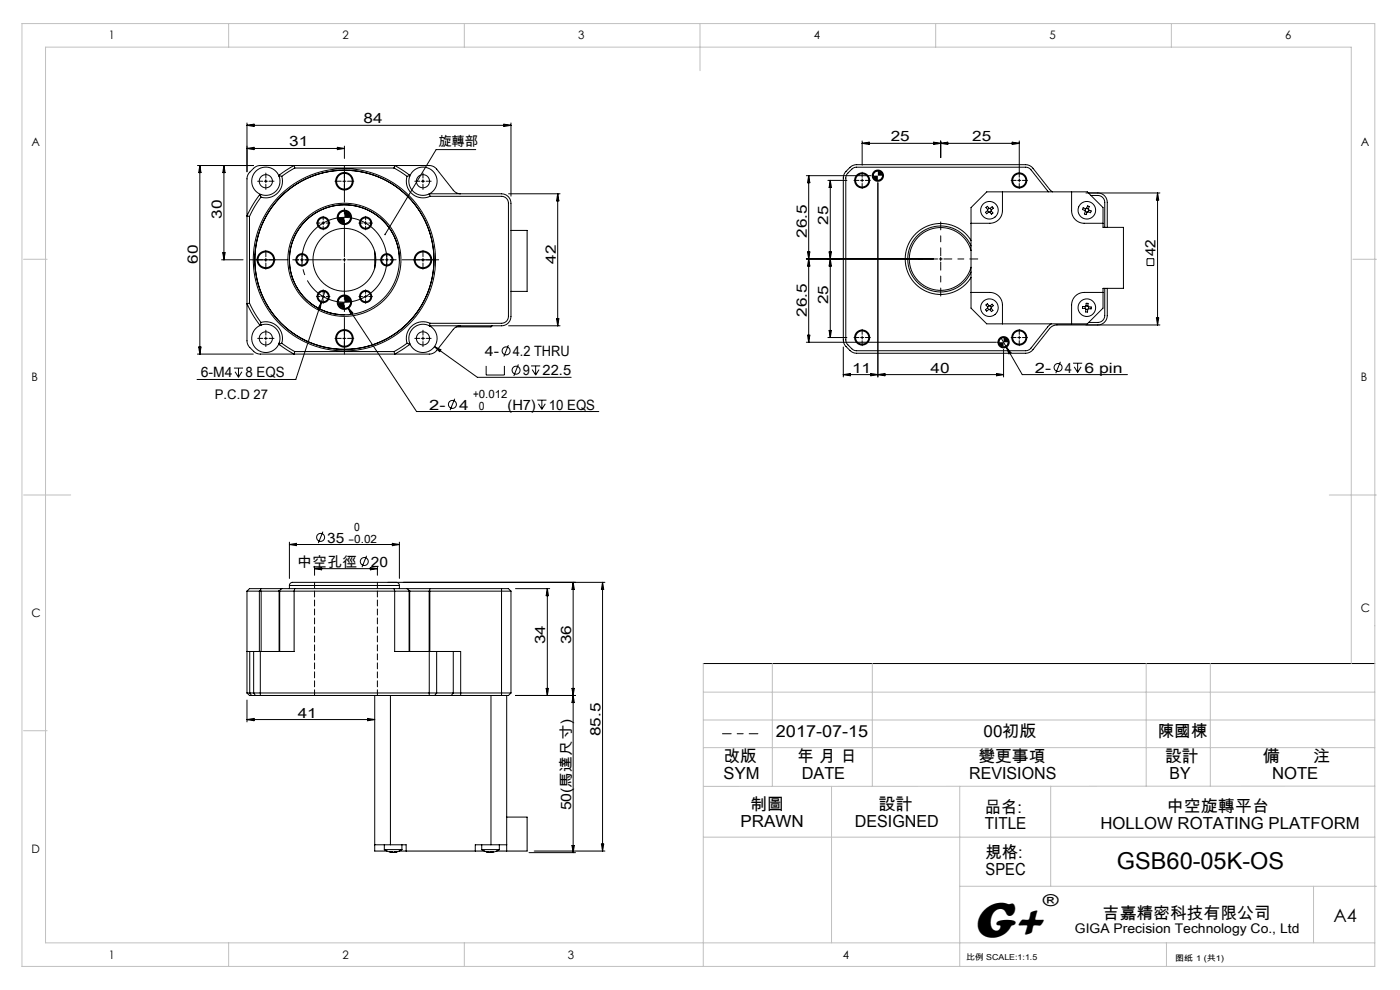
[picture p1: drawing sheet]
<svg xmlns="http://www.w3.org/2000/svg" width="297mm" height="210mm" viewBox="0 0 297 210" stroke-linecap="round" stroke-linejoin="round" font-family="sans-serif">
<g fill="none" stroke="#000" stroke-width=".21">
<path d="M41.9 35.1h11.8M42.4 35.1v40M42.4 35.1l.2 1.5h-.5zM47.5 35.1l.3 1.5h-.5zM47.5 35.1v20M52.4 31.5h20.7M52.4 31.5l1.5-.3v.5zM52.4 26.1v10.3M52.4 26.6l1.5-.3v.5zM52.4 26.6h56M56.1 38.4h.6M56.4 38.1v.7"/>
<path d="M59.2 37.2v.2M59.2 37.2l.6 .2M59.2 37.4a3 3 0 0 1-.7 3.2 3 3 0 0 1-3.1 .7M59.2 37.4a3 3 0 0 0-4.9-1.1 3 3 0 0 0 1.1 5M59.8 37.4a3.5 3.5 0 0 1-4.4 4.4M62.5 35.6l-2.7 1.8M62.5 35.6l-.1-.5-2 1.2-1.2 .9M62.5 35.6h21.1M71.6 31.2l1.5 .3-1.5 .2zM72.7 38.4h.7M73.1 31v2.6M73.1 38.1v.7"/>
<path d="M83.6 35.6l2.8 1.8M83.6 35.6l.1-.5 2 1.2 1.2 .9M86.4 37.4a3.5 3.5 0 0 0 1 3.7 3.5 3.5 0 0 0 3.8 .5M86.9 37.4a3 3 0 0 0 .8 3.3 3 3 0 0 0 3.3 .4M86.9 37.4a3 3 0 0 1 4.8-1.2 3 3 0 0 1-.7 4.9M86.9 37.2v.2M86.9 37.2l-.5 .2M89.4 38.4h.7M89.7 38.1v.7M100.9 31.7h-8.4l-10.8 18M106.9 26.3l1.5 .3-1.5 .2zM108.4 26.1v15.5"/>
<path d="M171.1 37.3h13.6M171.6 37.3v35.3M171.6 37.3l.2 1.5h-.5zM175.6 38.3h4.1M176.1 38.3v33.3M176.1 38.3l.3 1.5h-.5zM182.6 38.3h.6M182.9 29.9v5.1M182.9 37.9v.7M182.9 30.4h33.3M182.9 30.4l1.5-.2v.5zM186.2 38.8v41.2"/>
<path d="M186.2 36.3l-.7 .3-.3 .7M187.2 37.3l-.3 .7-.7 .3M198.1 30.2l3 .5v-.5l-3 .5zM199.6 29.9v3.5M214.7 30.2l1.5 .2-1.5 .3zM215.9 38.3h.7M216.2 29.9v6.9M216.2 37.9v.7M47 55.1h4.6M47.3 53.6h.5l-.3 1.5zM52.9 45.9v18.4M55.2 41.3h.2"/>
<path d="M55.2 41.3l-1.3 1.7-1.5 2.8 .5 .1M55.2 41.3l.2 .5M55.4 41.8l-1.4 2-1.1 2.1M56.1 55.1h.6M56.4 54.8v.6M63.7 55.1h.7M64.1 54.8v.6M68.2 47.3h.7M68.6 47v.6M72.7 55.1h.7M73.1 44.8a1.33 1.33 0 0 0-1.4 1.3M73.1 54.8v.6"/>
<path d="M74.4 46.1a1.33 1.33 0 0 1-1.3 1.3M77.2 47.3h.7M77.6 47v.6M79.5 53.4v3.5M81.7 55.1h.7M82.1 54.8v.6M84.7 55.1a11.7 11.7 0 0 0-11.6-11.7 11.7 11.7 0 0 0-11.7 11.7 11.7 11.7 0 0 0 11.7 11.7M89.4 55.1h.7M89.7 54.8v.6M91.1 41.1h15.3a2 2 0 0 1 2 2v24a2 2 0 0 1-2 2h-15.3M91.1 41.1h-.1M91.1 41.1l.1 .5"/>
<path d="M91.2 41.6h15.2a1.47 1.47 0 0 1 1.5 1.5v24a1.47 1.47 0 0 1-1.5 1.5h-15.2M97.7 41.1a2 2 0 0 1-1.5-.8l-3.6-4.4a2 2 0 0 0-1.5-.8h-36.1l-.9 .3-1.1 1.1-.5 .7-.1 .7v34.4l.3 1.1 1.1 1.1 .7 .5 .7 .1h35.9a2 2 0 0 0 1.5-.8l3.6-4.4a2 2 0 0 1 1.5-.8M107.9 41.1h10.9M108.4 48.9h3.4v12.9h-3.4M118.3 41.1v28M118.3 41.1l.3 1.5h-.5zM171.1 54.9h27M171.3 53.4h.5l-.5 3h.5zM175.9 53.4l.5 3h-.5l.5-3zM199.2 54.9h.7M199.6 54.6v.7M206 53.2a6.7 6.7 0 0 0-10.3-3.7 6.7 6.7 0 0 0 0 10.9 6.7 6.7 0 0 0 10.3-3.7"/>
<path d="M206 51a7.5 7.5 0 0 0-11.3-1.8 7.5 7.5 0 0 0 0 11.5 7.5 7.5 0 0 0 11.3-1.8M206 52.2a7 7 0 0 0-10.7-2.8 7 7 0 0 0 0 11.1 7 7 0 0 0 10.7-2.8M209.3 40.7h21.4l3.3 3.3v4.2h4.3v13h-4.3v4.2l-3.3 3.3h-21.4l-3.3-3.3v-21.4zM209.5 44.4v.2a.37 .37 0 0 0-.3 .3 .37 .37 0 0 0 .1 .4h.1a.5 .5 0 0 1 .5-.3 .5 .5 0 0 1 .4 .4l.2-.1a.16 .16 0 0 0 .1-.2 .16 .16 0 0 0-.1-.1l-.2-.2M209.5 44.7l.3 .3M209.8 44.2v-.1a.27 .27 0 0 0-.3-.3 .27 .27 0 0 0-.3 .3 .27 .27 0 0 0 .2 .3h.1M209.8 44.2a.48 .48 0 0 0 .7-.3 .39 .39 0 0 1 .1 .4 .39 .39 0 0 1-.3 .3v.2M209.8 44.2l-.3 .3M210 44.2l.3 .3M210.3 44.7l-.3 .3M212.7 40.7v4a2.67 2.67 0 0 1-2.7 2.7h-4M222.4 40.7l-3.8-4.8-.9-.4h-36l-.8 .2-1.2 1.2-.3 .9v34.4l.5 .9 1 1.1 .7 .2h36.1l.9-.4 3.6-4.6 .8-.7"/>
<path d="M223.3 40.7l-.6-.5-3.6-4.5a2 2 0 0 0-1.5-.8h-36.1l-.9 .4-1.1 1-.4 .7-.2 .8v34.3l.3 1.1 1.1 1.1 .7 .5 .7 .1h35.9a2 2 0 0 0 1.5-.7l3.6-4.5a2 2 0 0 1 1.5-.8h21.9M227.3 40.7v4a2.67 2.67 0 0 0 2.7 2.7h4M229.8 44.1h.1a.48 .48 0 0 0 .6 .1 .48 .48 0 0 0 .2-.5h.1a.39 .39 0 0 1 .3 .3 .39 .39 0 0 1-.2 .4v.1a.38 .38 0 0 1 .4 .2 .38 .38 0 0 1 .1 .4h-.2a.45 .45 0 0 0-.5-.1 .45 .45 0 0 0-.3 .5 .28 .28 0 0 1-.4-.2 .28 .28 0 0 1 .2-.3 .45 .45 0 0 0-.6-.6zM230.2 44.9l.4 .1M230.3 44.3l-.1 .4M230.4 40.9h15.7M230.5 44.2l.4 .1M231 44.5l-.2 .4M231.4 41.5h1.5a1.47 1.47 0 0 1 1.5 1.4v5.3M232.9 40.9a2 2 0 0 1 2 2v5.3M243.3 54.9h1.5v1.4h-1.5zM245.6 40.9v28"/>
<path d="M245.6 40.9l.2 1.5h-.5zM41.9 75.1h11.8M42.1 73.6h.5l-.2 1.5zM49.6 78.1h2M49.9 78.9l.7 1.1M50.6 78.1v1.9M51.3 78.9l-.7 1.1M52.9 64.3l1.1 2.1 1.4 2M52.9 64.3l-.5 .1 1.5 2.9 1.3 1.7M55.4 68.4a3.5 3.5 0 0 1 4.4 4.4M55.4 68.4l-.2 .6M55.4 68.9l-.2 .1"/>
<path d="M55.4 68.9a3 3 0 0 1 3.1 .8 3 3 0 0 1 .7 3.1M55.4 68.9a3 3 0 0 0-1.1 5 3 3 0 0 0 4.9-1.1M56.1 71.8h.6M56.4 71.4v.7M59.2 73l1.2 .9 2 1.2 .1-.5M59.2 72.8v.2M59.8 72.8l2.7 1.8M59.8 72.8l-.6 .2M62.5 74.6h21.1M68.1 64.2l-5.4 16.3h-20.9M68.1 64.2l-.2 1.5-.5-.2zM68.2 62.9h.7"/>
<path d="M68.6 62.6v.6M69 61.6l-.9 2.6M72.7 71.8h.7M73.1 62.8a1.33 1.33 0 0 0-1.4 1.3M73.1 71.4v.7M73.8 65.2l14.6 22.1h38.6M73.8 65.2l1 1.1-.4 .3zM74.4 64.1a1.33 1.33 0 0 1-1.3 1.3M77.2 62.9h.7M77.6 62.6v.6M86.4 72.8l-2.8 1.8M86.4 72.8l.5 .2"/>
<path d="M86.9 72.8v.2M86.9 73l-1.2 .9-2 1.2-.1-.5M89.4 71.8h.7M89.7 71.4v.7M91 69.1a3 3 0 0 0-3.3 .4 3 3 0 0 0-.8 3.3M91 69.1a3 3 0 0 1 .7 4.9 3 3 0 0 1-4.8-1.2M91 69.1h.1M91.2 68.6a3.5 3.5 0 0 0-3.8 .5 3.5 3.5 0 0 0-1 3.7M91.2 68.6l-.1 .5M92.2 73.5l9.1 6.5h19.9M92.2 73.5l1.3 .7-.3 .4zM103.1 77.6v2h3.9v-2"/>
<path d="M104.4 69.1l-.2 .2h-7.4M107.9 73.2l-1 2.4M107.9 69.1h10.9M110 77.3l-1 2.4M112.7 77.6h1.9M112.9 78.4l.7 1.2M113.6 77.6v2M114.4 78.4l-.8 1.2M118.1 67.6h.5l-.3 1.5zM171.1 72.6h40.3M171.3 71.1h.5l-.2 1.5zM175.6 71.6h4.1"/>
<path d="M175.9 70.1h.5l-.3 1.5zM178.9 73.6v6.4M178.9 79.5l1.5-.3v.5zM182.6 71.6h.6M182.9 71.3v.6M184.7 79.2l3 .5v-.5l-3 .5zM206 62h4a2.67 2.67 0 0 1 2.7 2.7v4M209.2 64.7v-.1a.39 .39 0 0 1 .4 0 .39 .39 0 0 1 .3 .3h.1a.38 .38 0 0 1 .3-.3 .38 .38 0 0 1 .4 .2l-.1 .1a.45 .45 0 0 0-.3 .4 .45 .45 0 0 0 .3 .5 .28 .28 0 0 1-.3 .3 .28 .28 0 0 1-.3-.3 .45 .45 0 0 0-.7 .2v-.1a.39 .39 0 0 1-.1-.4 .39 .39 0 0 1 .3-.2zM209.5 65.3l.3 .3M209.8 64.9l-.3 .2M210 64.9l.3 .3M210.3 65.4l-.3 .3"/>
<path d="M211.4 79.2l1.5 .3-1.5 .2zM212.3 71.6l4.6 7.9h22.3M212.9 74.1v5.9M212.9 79.5h-34M212.9 71.6l-.7 .2-.3 .8M213.5 73.6l1 1.2-.5 .3zM213.9 72.6l-.2 .7-.8 .3M215.9 71.6h.7M216.2 71.3v.6M225 76.7l-1 2.5M227.6 77h2M227.9 77.8l.7 1.2"/>
<path d="M228.6 77v2M229.3 77.8l-.7 1.2M229.7 65h.1a.45 .45 0 0 0 .6 0 .45 .45 0 0 0 0-.6 .28 .28 0 0 1 .4 0 .28 .28 0 0 1 0 .4 .45 .45 0 0 0 .7 .3v.1a.39 .39 0 0 1-.2 .4 .39 .39 0 0 1-.4-.1l-.1 .1a.38 .38 0 0 1 0 .4 .38 .38 0 0 1-.4 .2l-.1-.2a.45 .45 0 0 0 0-.5 .45 .45 0 0 0-.6-.1zM230.2 65v.4M230.3 65.6h.4M230.4 64.9h.4M230.9 65.1v.4M234 62h-4a2.67 2.67 0 0 0-2.7 2.7v4M234.4 61.2v5.7a1.47 1.47 0 0 1-1.5 1.5h-1.9M234.9 61.2v5.7a2 2 0 0 1-2 2M245.3 67.4h.5l-.2 1.5zM96.5 84.6l-1 2.4"/>
<path d="M114 84.9h1.9M114.2 85.7l.8 1.1M115 84.9v1.9M115.7 85.7l-.7 1.1M61.4 115v7.7M61.4 115.5h23.3M61.4 115.5l1.5-.2v.5zM68.5 112.8l-1 2.4M77.8 117.9l-1 2.4M83.2 115.3l1.5 .2-1.5 .3zM84.7 115v7.7M52.4 138.2h.6"/>
<path d="M52.4 125.4h2.6M52.4 125.4v21.6M53 138.2h.8M53 138.2v8.8M53.8 138.2h1.4M53.8 138.2v8.8M55 125.4v12.8M55.2 125.3l.2 .1M55.2 125.3l-.2 .1M55.2 138.2v9.3M55.4 124.9h4.4M55.4 124.9h-1.7a1.29 1.29 0 0 0-1.3 .5"/>
<path d="M55.4 124.9l-.2 .4M55.4 125.4h3.8M55.4 125.4v12.8M59.2 125.4v12.8M59.2 125.3l.1 .1M59.2 125.3v.1M59.3 125.4h3.1M59.3 125.4v12.8M59.8 124.9h2.7M59.8 124.9l-.6 .4M61.4 124.2a.9 .9 0 0 1 1.3-.7h21.3a.67 .67 0 0 1 .7 .7M61.4 124.2h23.3"/>
<path d="M61.4 124.2v.7M62.4 125.4v12.8h-7.2M62.4 125.4h21.3M62.5 124.9h21.1M62.5 124.9l-.1 .5M66.7 120.1v1.9M66.7 120.6h13.4M66.7 120.6l1.5-.2v.5zM78.6 120.4l1.5 .2-1.5 .3zM80.1 120.1v1.9M82.3 123.5h46M83.6 124.9h2.8"/>
<path d="M83.6 124.9l.1 .5M83.7 125.4v12.8h8.9M83.7 125.4h3.1M84.7 124.2v.7M86.4 124.9h4.8M86.4 124.9l.5 .4M86.8 125.4v12.8M86.9 125.3l-.1 .1M86.9 125.3v.1M86.9 125.4h4.1M86.9 125.4v12.8M91 125.4l.1 22.1"/>
<path d="M91.1 125.4h.1M91.1 125.4h-.1M91.2 125.4h17.2M91.2 125.4v12.8M91.2 124.9h15.2M91.2 124.9l-.1 .5M92.6 138.2h3.6M92.6 138.2v8.8M96.2 138.2h1.5v9.3M96.2 138.2v8.8M106.4 124.9h1.5l.5 .5M106.4 124.9v22.6"/>
<path d="M108.4 125.4v21.6M109.4 124.9h7.2M116.1 124.9v22.6M116.1 124.9l.3 1.5h-.5zM121.6 123.5v57.4M121.6 123.5l.2 1.5h-.5zM127.8 123.5l.3 1.5h-.5zM127.8 123.5v57M52.4 147h.6M52.4 147l.5 .5h.5M52.4 148.5v4.6M52.4 152.6l1.5-.2v.5z"/>
<path d="M52.4 152.6h27.1M53 147h.8M53 147l.4 .5M53.4 147.5h.8M53.8 147h38.8M53.8 147l.4 .5M54.2 147.5h1M55.2 147.5h35.9M78 152.4l1.5 .2-1.5 .3zM79.5 147.5v33h2.6M82.8 147.5v31.7M91.1 147.5h1.1"/>
<path d="M92.2 147.5h14.2M92.6 147h3.6M92.6 147l-.4 .5M96.2 147h12.2M96.2 147l-.5 .5M104.2 147.5v31.7M107.5 147.5v33M108.4 147l-.5 .5h-1.5M109.4 147.5h12.7M115.9 146h.5l-.3 1.5zM121.3 146h.5l-.5 3h.5zM149.2 140.7l142.5 .1"/>
<path d="M79.5 179.2h6.7v1.3M81.5 179.2v1M85.3 179.2v1M102.2 179.2v1M105.9 179.2v1M107.5 173.3h4.3v7.2h-6.4M107.5 179.2h-6.7v1.3M121.3 179.4h.5l-.2 1.5zM127.6 179h.5l-.3 1.5zM81.5 180.2l1.5 .6M81.5 180.2h3.8M83 180.8l-.3-.1 .7 .1 .8-.1-.4 .1"/>
<path d="M83 180.7v.1M83 180.7l.2 .1M83.2 180.8h.2M83.2 180.7v.1M83.8 180.7v.1M83.8 180.8h.1M84.7 180.5h1.5M85.3 180.2l-1.5 .6M86.2 180.5h14.6M100.8 180.5h2M102.2 180.2l1.3 .5M102.2 180.2h3.7"/>
<path d="M103.6 180.8l-.5-.1 .7 .1M103.6 180.8h.1M103.6 180.7v.1M103.7 180.8h.2M103.7 180.8h.1M103.8 180.8l.8-.1-.2 .1M104.1 180.7v.1M104.1 180.8h.3M104.3 180.8h.1M104.4 180.7v.1M104.4 180.8h.1M105.9 180.2l-.8 .4-.7 .2"/>
<path d="M112.2 180.9h9.9M113.3 180.5h15"/>
<circle cx="56.4" cy="38.4" r="1.4"/>
<circle cx="73.1" cy="38.4" r="1.67"/>
<circle cx="73.1" cy="38.4" r="1.87"/>
<circle cx="89.7" cy="38.4" r="1.4"/>
<circle cx="182.9" cy="38.3" r="1.4"/>
<circle cx="182.9" cy="38.3" r="1.6"/>
<circle cx="186.2" cy="37.3" r="1"/>
<circle cx="186.2" cy="37.3" r="1.2"/>
<circle cx="216.2" cy="38.3" r="1.4"/>
<circle cx="216.2" cy="38.3" r="1.6"/>
<circle cx="56.4" cy="55.1" r="1.67"/>
<circle cx="56.4" cy="55.1" r="1.87"/>
<circle cx="64.1" cy="55.1" r="1.3"/>
<circle cx="64.1" cy="55.1" r="1.1"/>
<circle cx="68.6" cy="47.3" r="1.1"/>
<circle cx="68.6" cy="47.3" r="1.3"/>
<circle cx="73.1" cy="55.1" r="12"/>
<circle cx="73.1" cy="55.1" r="19.3"/>
<circle cx="73.1" cy="46.1" r="1.53"/>
<circle cx="73.1" cy="55.1" r="19"/>
<circle cx="73.1" cy="55.1" r="11.7"/>
<circle cx="73.1" cy="55.1" r="6.7"/>
<circle cx="73.1" cy="46.1" r="1.33"/>
<circle cx="77.6" cy="47.3" r="1.1"/>
<circle cx="77.6" cy="47.3" r="1.3"/>
<circle cx="82.1" cy="55.1" r="1.3"/>
<circle cx="82.1" cy="55.1" r="1.1"/>
<circle cx="89.7" cy="55.1" r="1.67"/>
<circle cx="89.7" cy="55.1" r="1.87"/>
<circle cx="209.9" cy="44.6" r="1.87"/>
<circle cx="230.6" cy="44.6" r="1.87"/>
<circle cx="56.4" cy="71.8" r="1.4"/>
<circle cx="68.6" cy="62.9" r="1.3"/>
<circle cx="68.6" cy="62.9" r="1.1"/>
<circle cx="73.1" cy="64.1" r="1.53"/>
<circle cx="73.1" cy="71.8" r="1.87"/>
<circle cx="73.1" cy="71.8" r="1.67"/>
<circle cx="73.1" cy="64.1" r="1.33"/>
<circle cx="77.6" cy="62.9" r="1.3"/>
<circle cx="77.6" cy="62.9" r="1.1"/>
<circle cx="89.7" cy="71.8" r="1.4"/>
<circle cx="107.4" cy="74.4" r=".85"/>
<circle cx="109.5" cy="78.5" r=".85"/>
<circle cx="182.9" cy="71.6" r="1.4"/>
<circle cx="182.9" cy="71.6" r="1.6"/>
<circle cx="209.9" cy="65.3" r="1.87"/>
<circle cx="212.9" cy="72.6" r="1.2"/>
<circle cx="212.9" cy="72.6" r="1"/>
<circle cx="216.2" cy="71.6" r="1.4"/>
<circle cx="216.2" cy="71.6" r="1.6"/>
<circle cx="224.5" cy="78" r=".85"/>
<circle cx="230.6" cy="65.3" r="1.87"/>
<circle cx="96" cy="85.8" r=".85"/>
<circle cx="68" cy="114" r=".85"/>
<circle cx="77.3" cy="119.1" r=".85"/>
</g>
<path d="M81.7 52.5a9 9 0 0 0-15-3.7 9 9 0 0 0 3.8 14.9 9 9 0 0 0 11.4-10.4l-.2-.8" fill="none" stroke="#000" stroke-width=".21" stroke-dasharray="30.5 1.3 1.3 1.3" stroke-dashoffset="4.1" stroke-linecap="butt"/>
<g fill="none" stroke="#000" stroke-width=".21" stroke-dasharray="30.5 1.3 1.3 1.3">
<path d="M55.7 38.4h-1M56.4 37.8v-1.1M56.4 39.1v1.1M57.1 38.4h1M72.4 38.4h-1.3M73.1 37.8v-1.4M73.1 39.1v1.3M73.7 38.4h1.4M89.1 38.4h-1.1M89.7 37.8v-1.1M89.7 39.1v1.1M90.4 38.4h1.1"/>
<path d="M182.2 38.3h-1M182.9 37.6v-1.1M182.9 38.9v1.1M183.6 38.3h1M215.6 38.3h-1.1M216.2 37.6v-1.1M216.2 38.9v1.1M216.9 38.3h1.1M55.7 55.1h-1.3M56.4 54.4v-1.3M56.4 55.8v1.3M57.1 55.1h1.3"/>
<path d="M63.4 55.1h-.8M64.1 54.4v-.7M64.1 55.8v.7M64.7 55.1h.8M67.9 47.3h-.8M68.6 46.6v-.7M68.6 48v.7M69.2 47.3h.8M76.9 47.3h-.8M77.6 46.6v-.7M77.6 48v.7M78.2 47.3h.8"/>
<path d="M81.4 55.1h-.8M82.1 54.4v-.7M82.1 55.8v.7M82.7 55.1h.8M89.1 55.1h-1.4M89.7 54.4v-1.3M89.7 55.8v1.3M90.4 55.1h1.3M55.7 71.8h-1M56.4 71.1v-1.1M56.4 72.4v1.1M57.1 71.8h1"/>
<path d="M67.9 62.9h-.8M68.6 62.2v-.7M68.6 63.6v.7M69.2 62.9h.8M72.4 71.8h-1.3M73.1 71.1v-1.3M73.1 72.4v1.4M73.7 71.8h1.4M76.9 62.9h-.8M77.6 62.2v-.7M77.6 63.6v.7M78.2 62.9h.8"/>
<path d="M89.1 71.8h-1.1M89.7 71.1v-1.1M89.7 72.4v1.1M90.4 71.8h1.1M182.2 71.6h-1M182.9 70.9v-1M182.9 72.3v1M183.6 71.6h1M215.6 71.6h-1.1M216.2 70.9v-1M216.2 72.3v1M216.9 71.6h1.1"/>
</g>
<path d="M198.9 54.9h-7.2M199.6 54.3v-7.2M199.6 55.6v7.2M200.2 54.9h7.2" fill="none" stroke="#000" stroke-width=".21" stroke-dasharray="30.5 1.3 1.3 1.3" stroke-dashoffset="28.8"/>
<path d="M72.4 55.1h-19.3M73.1 54.4v-19.3M73.1 55.8v19.3M73.7 55.1h19.4" fill="none" stroke="#000" stroke-width=".21" stroke-dasharray="30.5 1.3 1.3 1.3" stroke-dashoffset="22.7"/>
<path d="M153.3 155.6h7.5" fill="none" stroke="#000" stroke-width=".21" stroke-dasharray="30.5 1.3 1.3 1.3" stroke-dashoffset="28.6"/>
<path d="M66.7 123.5v24M80.1 123.5v24" fill="none" stroke="#000" stroke-width=".21" stroke-dasharray="1.3 .6" stroke-dashoffset=".1"/>
<g fill="none" stroke="#c0c0c0" stroke-width=".21">
<path d="M4.7 5h287v200h-287zM48.5 5v5M98.5 5v5M148.5 5v10M198.5 5v5M248.5 5v5M5 55h5M287 55h5M5 105h10M282 105h10M5 155h5M149.2 152.7h142.5"/>
<path d="M149.2 146.8h142.5M149.2 140.8v64.2M149.2 158.6h142.5M163.8 140.8v26M185.1 140.8v26M243.2 140.8v26M256.8 140.8v26M286.7 140.8v-130.8h-277v190h282M149.2 177.6h142.5M176.4 166.8v33.2M203.6 166.8v38.2M222.9 166.8v21.2"/>
<path d="M291.7 166.8h-142.5M203.6 188h88.4M278.7 188v12M48.5 200v5M98.5 200v5M247.5 200v5"/>
</g>
<g fill="#000">
<path d="M185.2 37.3l.3 .6 .7 .4v-1zM186.2 36.3v1h1l-.2-.7zM211.9 72.6l.2 .7 .8 .3v-1zM212.9 71.6v1h1l-.2-.7z"/>
<path d="M81.6 49.6v.3l.1-.2-.1 .2 .2-.1v-.2zM71.7 64.1a1.33 1.33 0 0 0 1.4 1.3v-1.3zM73.1 62.8v1.3h1.3a1.33 1.33 0 0 0-1.3-1.3zM71.7 46.1a1.33 1.33 0 0 0 1.4 1.3v-1.3zM73.1 44.8v1.3h1.3a1.33 1.33 0 0 0-1.3-1.3z"/>
</g>
<text font-size="11" x="206.4" y="198.7">G+</text>
<text font-size="4.9" x="237" y="184.4">GSB60-05K-OS</text>
<text font-size="3.9" x="282.9" y="195.5">A4</text>
<g font-size="3.5">
<text x="153.5" y="161.7">改版</text>
<text x="164.6" y="156.3">2017-07-15</text>
<text x="169.1" y="161.7">年 月 日</text>
<text x="207.6" y="161.7">變更事項</text>
<text x="208.7" y="156.4">00初版</text>
<text x="245.6" y="156.4">陳國棟</text>
<text x="247.2" y="161.7">設計</text>
<text x="267.9" y="161.7">備</text>
<text x="278.6" y="161.7">注</text>
<text x="153.5" y="165.2">SYM</text>
<text x="170.1" y="165.2">DATE</text>
<text x="205.6" y="165.2">REVISIONS</text>
<text x="248.1" y="165.2">BY</text>
<text x="269.9" y="165.2">NOTE</text>
<text x="159.1" y="171.9">制圖</text>
<text x="186.4" y="171.9">設計</text>
<text x="208.9" y="172.4">品名:</text>
<text x="247.5" y="172.2">中空旋轉平台</text>
<text x="157.1" y="175.4">PRAWN</text>
<text x="181.3" y="175.4">DESIGNED</text>
<text x="208.9" y="175.9">TITLE</text>
<text x="233.5" y="175.8">HOLLOW ROTATING PLATFORM</text>
<text x="209.1" y="182.1">規格:</text>
<text x="209.1" y="185.6">SPEC</text>
<text x="221.2" y="192.2">®</text>
<text x="234" y="194.8">吉嘉精密科技有限公司</text>
</g>
<g font-size="3">
<text x="77.1" y="26.2">84</text>
<text x="189" y="30">25</text>
<text x="206.2" y="30">25</text>
<text x="61.4" y="31.1">31</text>
<text x="47.1" y="46.4" transform="rotate(-90 47.1 46.4)">30</text>
<text x="175.7" y="47.7" transform="rotate(-90 175.7 47.7)">25</text>
<text x="171.1" y="50.5" transform="rotate(-90 171.1 50.5)">26.5</text>
<text x="42" y="56" transform="rotate(-90 42 56)">60</text>
<text x="117.9" y="56" transform="rotate(-90 117.9 56)">42</text>
<text x="245.1" y="54.4" transform="rotate(-90 245.1 54.4)">42</text>
<text x="175.7" y="64.6" transform="rotate(-90 175.7 64.6)">25</text>
<text x="171.1" y="67.2" transform="rotate(-90 171.1 67.2)">26.5</text>
<text x="102.9" y="75.5">4-</text>
<text x="108.8" y="75.5">4.2 THRU</text>
<text x="42.6" y="80.1">6-M4</text>
<text x="52.1" y="80.1">8 EQS</text>
<text x="110.9" y="79.6">9</text>
<text x="115.1" y="79.6">22.5</text>
<text x="180.8" y="79">11</text>
<text x="197.4" y="79">40</text>
<text x="219.5" y="79">2-</text>
<text x="225.9" y="79">4</text>
<text x="230.1" y="79">6 pin</text>
<text x="91" y="86.9">2-</text>
<text x="97.4" y="86.9">4</text>
<text x="107.7" y="86.9">(H7)</text>
<text x="116.4" y="86.9">10 EQS</text>
<text x="69.4" y="115.1">35</text>
<text x="63.1" y="120.2">中空孔徑</text>
<text x="78.7" y="120.2">20</text>
<text x="115.7" y="136.7" transform="rotate(-90 115.7 136.7)">34</text>
<text x="121.2" y="136.7" transform="rotate(-90 121.2 136.7)">36</text>
<text x="63.2" y="152.2">41</text>
<text x="127.4" y="156.2" transform="rotate(-90 127.4 156.2)">85.5</text>
<text x="121.2" y="171.9" transform="rotate(-90 121.2 171.9)">50(馬達尺寸)</text>
</g>
<g font-size="2.8">
<text x="93" y="31">旋轉部</text>
<text x="45.6" y="84.7">P.C.D 27</text>
<text x="228" y="197.8">GIGA Precision Technology Co., Ltd</text>
</g>
<g font-size="2.5">
<text x="23.1" y="8.4">1</text>
<text x="72.7" y="8.4">2</text>
<text x="122.7" y="8.4">3</text>
<text x="172.7" y="8.4">4</text>
<text x="222.7" y="8.4">5</text>
<text x="272.7" y="8.4">6</text>
<text x="6.7" y="30.9">A</text>
<text x="288.7" y="30.9">A</text>
<text x="6.7" y="80.9">B</text>
<text x="288.7" y="80.9">B</text>
<text x="6.7" y="130.9">C</text>
<text x="288.7" y="129.9">C</text>
<text x="6.7" y="180.9">D</text>
<text x="23.1" y="203.4">1</text>
<text x="72.7" y="203.4">2</text>
<text x="120.5" y="203.4">3</text>
<text x="178.8" y="203.4">4</text>
</g>
<g font-size="2.4">
<text x="100.4" y="84.5">+0.012</text>
<text x="101.6" y="86.9">0</text>
<text x="75.2" y="112.7">0</text>
<text x="74" y="115.1">-0.02</text>
</g>
<g font-size="1.7">
<text x="204.9" y="203.7">比例 SCALE:1:1.5</text>
<text x="249.3" y="203.8">图纸 1 (共1)</text>
</g>
</svg>
